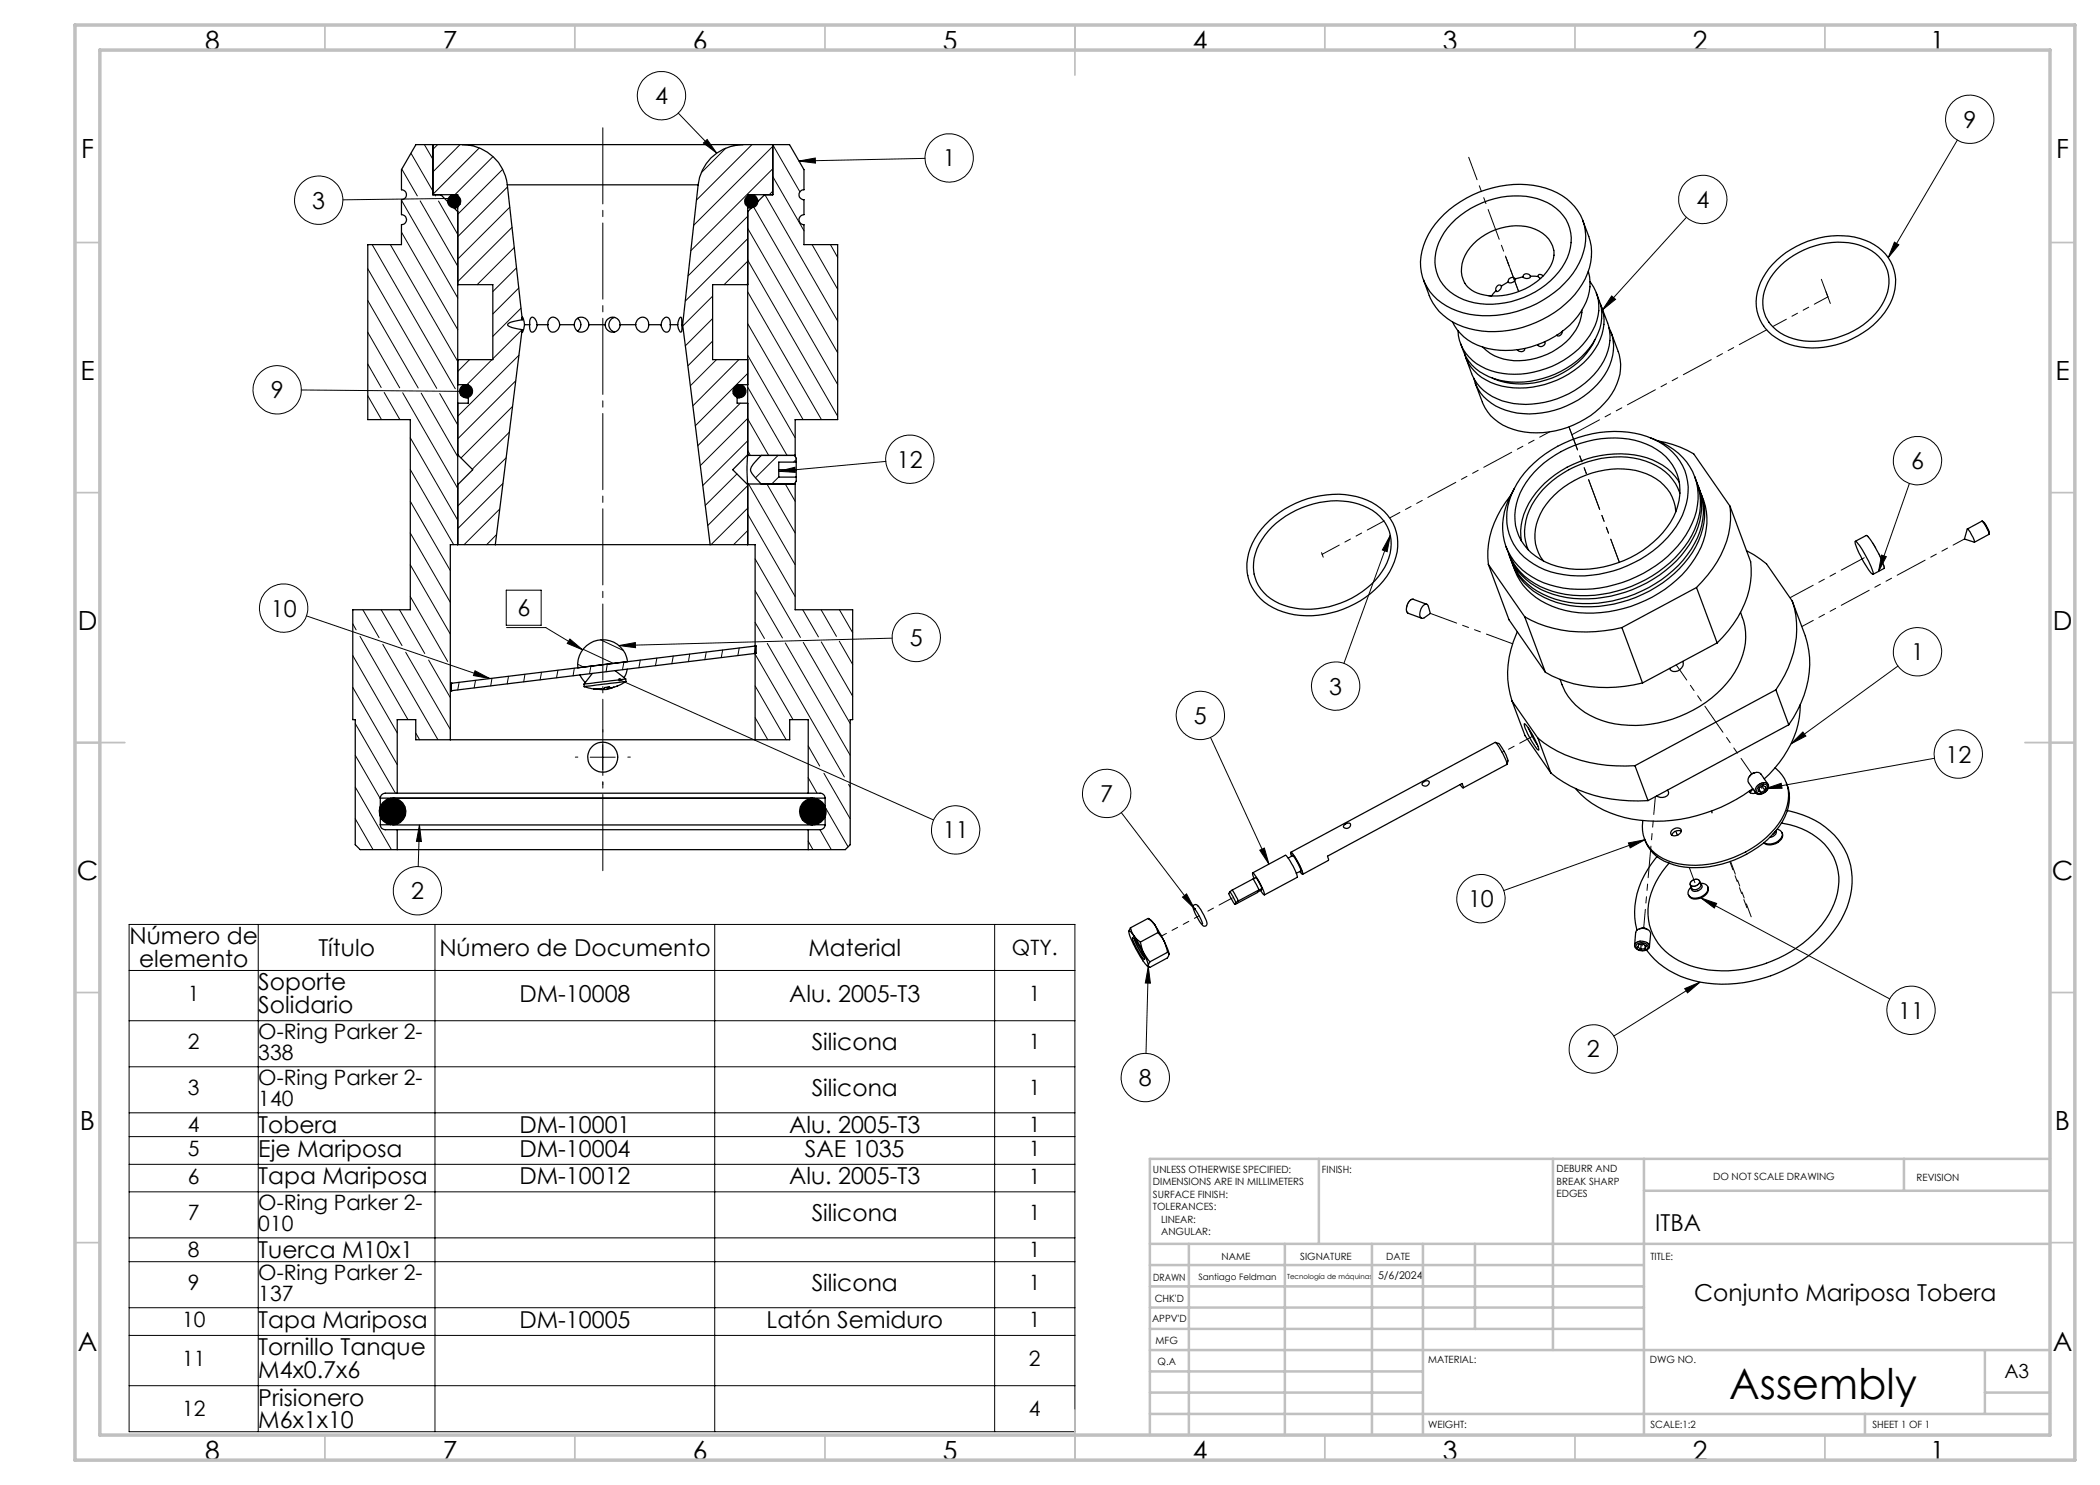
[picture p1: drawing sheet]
<svg xmlns="http://www.w3.org/2000/svg" width="420mm" height="297mm" viewBox="0 0 420 297" stroke-linecap="round" stroke-linejoin="round" font-family="sans-serif">
<g fill="none" stroke="#000" stroke-width=".2">
<path d="M80.4 33.8l3.1 5.4M82.2 30.7l4.4 7.5M84.9 28.9l1.7 3M87 38.9l.1 .3M87.5 28.9l-.9 1M90.6 39.7l-22 .3M92 28.9l-5.4 5.5M95.8 29.6l-9.2 9.3M98.6 31.3l-7.6 7.6M100.5 33.9l-9 9M101.5 37.4l-10 9.9M135.6 22.6l7.7 8"/>
<path d="M140.7 28.6l.7-.7 1.9 2.7zM145.2 29.6l-4.9 4.9M150.4 28.9l-11.1 11.1M153 38.9l14.5 25.3M154.6 35.3l6.2 10.8M154.6 29l5.4 9.4M154.6 29.3l-15.9 15.7M154.6 33.8l-16.4 16.3M154.6 38.2l-.8 .7M159.8 32.2l3.3-.6v1zM185 31.7l-25.2 .5M391.5 28l-13.9 23.5"/>
<path d="M73.6 53.8l13.7 23.9M74.4 48.9l16.7 28.8M78.1 48.9l13.4 23.4M80.3 46.4l11.2 19.5M80.4 40.2l11.1 19.4M84 40.2l7.5 13M87.7 40.2l3.8 6.7M102 41.4l-10.5 10.4M102.4 45.5l-10.9 10.8M102.8 49.5l-7.4 7.4M103.3 53.6l-4.7 4.7M103.8 57.6l-5.2 5.2"/>
<path d="M142.5 59.2l-5.9 6M149.5 58.4l14.8 25.5M149.5 52l18 31.3M149.5 45.7l18 31.2M149.5 43.2l-11.9 12M149.5 47.7l-12.4 12.5M149.5 52.2l-4.7 4.7M149.5 56.7l-.2 .2M150.6 41.2l16.9 29.4M162.4 48.9l5.1 9M166.1 48.9l1.4 2.6M322.3 59.2l.8 .7-2.6 2.1z"/>
<path d="M337.3 43.5l-16.8 18.5M378.9 48.4l.9 .6-2.2 2.5zM60.3 78l32.3 .3M73.6 79.2l2.7 4.7M73.6 66.5l6.3 11.1M73.6 60.1l10 17.5M73.6 72.8l2.6 4.7M76.8 78.5l3.2 5.4M80.5 78.6l11 19.1M84.2 78.6l7.3 12.7M87.9 78.7l3.6 6.3M93.9 71.9l-2.4 2.4"/>
<path d="M98.4 71.9l-5 5M103.2 76.2l-11.7 11.6M103.8 71l-12.3 12.3M104.2 61.7l-5.6 5.6M104.4 65.9l-5.8 5.9M142.5 63.7l-5.4 5.5M142.5 68.2l-4.9 5M143.3 71.9l-5.2 5.2M147.8 71.9l-9.2 9.3M149.5 77.4l7.9 13.7M149.5 71.1l9.5 16.5M149.5 64.7l11.1 19.2"/>
<path d="M149.5 74.7l-10.4 10.5M82.1 93.9l8.6 15M82.1 87.6l9.4 16.4M100.6 96.7l-9.1 9M101.2 91.5l-9.7 9.7M101.9 86.4l-7.4 7.4M102.5 81.3l-10.3 10.3M147.4 94.8l-6.4 6.3M148.1 80.6l-8.5 8.5M149.5 90.1l.6 1M149.5 83.8l4.2 7.3M149.5 83.7l-9.4 9.4"/>
<path d="M149.5 88.2l-9 8.9M149.5 97.1l-8 8M149.7 96.8l9.3 16.2M153.4 96.8l5.6 9.8M155.6 91.1l-4.5 4.5M155.8 95.4l-1.5 1.4M155.8 94.3l3.2-.9 .1 1.1zM157.1 96.8l1.9 3.5M159 96.6l-.2 .2M159.2 91.9l-.5 .5M177.2 92.3l-21.4 2M381.9 96.7l-6.2 17.6"/>
<path d="M82.1 119.3l7.4 13M82.1 113l8 13.8M82.1 106.6l8 13.9M82.1 100.3l8 13.8M99.3 106.9l-2 2M99.9 101.8l-7.1 7.1M101.2 118h7v7.1h-7zM149.5 102.8l9.5 16.5M149.5 101.6l-7.3 7.3M149.5 106.1l-2.8 2.8M151 111.8l9.1 15.7M151 118.1l5.5 9.5"/>
<path d="M278.1 107.1l-9.3 25.6M278.1 107.1l-.7 3.2-.9-.3zM376.3 111l1 .3-1.6 3zM61.3 123.2l36.7 12.5M70.6 137.5l8.8 15.4M70.6 131.1l8.8 15.5M70.6 124.8l.6 1.2M72 127.3l9.6 16.6M72.6 122l3.2 5.5M76.2 122l4.2 7.1M76.6 128.9l11 19.1M79.9 122l5 8.7"/>
<path d="M81.1 130.5l9 15.4M85.7 132l4.4 7.5M91.8 136.5l-.3 1.5M95 134.2l3 1.5-3.3-.6zM95.1 136.1l-.3 1.5M98.4 135.7l-.3 1.5M101.3 125.5h7.8l7.4 4.5M101.7 135.3l-.3 1.5M105 134.9l-.3 1.5M108.3 134.4l-.3 1.6M111.6 134.1l-.3 1.5M114 127.8l2.5 2.2-3-1.3z"/>
<path d="M114.9 133.6l-.3 1.6M115.5 132.9l1.2 .5M116.6 129.9l6.1 2.8M118.2 133.2l-.3 1.6M120.1 127.9l4.6 2.2M121.5 132.8l-.3 1.6M123.8 129.1l3.3-.6v1zM123.9 136l62.8 28M124.8 132.4l-.3 1.5M128.1 132l-.3 1.6M131.4 131.6l-.3 1.5M134.7 131.2l-.3 1.5"/>
<path d="M137.9 130.8l-.2 1.5M141.3 130.4l-.3 1.5M144.5 130l-.2 1.5M147.8 129.6l-.2 1.5M151 137.2l6.2 10.8M151 130.8l7.6 13.1M151 124.5l1.9 3.2M151.1 129.2l-.3 1.5M153.5 128.7l15.4 26.7M157.1 128.6l12.9 22.5M160.5 122l3.2 5.4M160.7 128.5l9.3 16.2"/>
<path d="M164.2 122l3.1 5.3M164.3 128.4l6.2 10.8M167.9 128.2l2.6 4.7M167.9 122l2.6 4.5M178.4 127.6l-54.6 1.5M379.6 133.2l-21.4 15.6M70.6 143.8v.1M71 151.1l5.1 8.6M71 157.4l7.3 12.5M71 144.7l8.1 13.9M83.1 146.6l.8 1.4M118 151.4h5"/>
<path d="M120.5 148.9v5M151 143.5l2.6 4.5M161.6 155.5l1.8 3.1M161.6 149.2l2.3 4M164.8 154.7l5.2 9.1M169.7 156.9l.3 .5M242.1 147.5l11.7 25.3M353.1 157.7l3.1-1 .2 1zM358.2 148.8l2.4-2.4 .6 .8zM386.9 151.7l-33.8 6M71 163.8l3.6 6.1M83.9 165l.4 3.3h-1z"/>
<path d="M83.9 165l-.3 8.3M161.6 168.2l1 1.7M164 165.9l2.3 4M165 161.4l4.6 8M224.3 162.5l14.6 19.2M236.5 179.4l.8-.6 1.6 2.9zM252 170l.9-.4 .9 3.2zM325.7 168.6l3.3-.6-3 1.6zM329 168l-28.3 10.1M340.2 179.6l37.7 20.2M340.2 179.6l3.1 1.1-.4 .9zM25.8 184.9h189.2v101.4h-189.2z"/>
<path d="M25.8 194.1h189.2M51.6 184.9v101.4M87 184.9v101.4M142.9 184.9v101.4M198.9 184.9v101.4M229.7 193.3l-.5 17.4M229.7 193.3l.4 3.3h-1zM336.9 197.7l3.1-1.3-2.5 2.2zM340 196.4l-17.2 10.8M25.8 204.1h189.2M25.8 213.4h189.2M25.8 222.6h189.2"/>
<path d="M25.8 227.3h189.2M25.8 232.9h189.2M25.8 238.4h189.2M25.8 247.6h189.2M25.8 252.3h189.2M25.8 261.5h189.2M25.8 267.1h189.2M25.8 277.1h189.2"/>
<circle cx="132.3" cy="19.1" r="4.8"/>
<circle cx="189.9" cy="31.6" r="4.8"/>
<circle cx="340.5" cy="39.9" r="4.8"/>
<circle cx="394" cy="23.9" r="4.8"/>
<circle cx="63.7" cy="40" r="4.8"/>
<circle cx="55.4" cy="78" r="4.8"/>
<circle cx="182" cy="91.9" r="4.8"/>
<circle cx="383.5" cy="92.1" r="4.8"/>
<circle cx="56.7" cy="121.6" r="4.8"/>
<circle cx="183.2" cy="127.5" r="4.8"/>
<circle cx="267.1" cy="137.2" r="4.8"/>
<circle cx="383.5" cy="130.4" r="4.8"/>
<circle cx="221.3" cy="158.7" r="4.8"/>
<circle cx="240.1" cy="143.1" r="4.8"/>
<circle cx="391.7" cy="150.8" r="4.8"/>
<circle cx="83.5" cy="178.2" r="4.8"/>
<circle cx="191.1" cy="166" r="4.8"/>
<circle cx="296.2" cy="179.7" r="4.8"/>
<circle cx="229.1" cy="215.5" r="4.8"/>
<circle cx="318.7" cy="209.8" r="4.8"/>
<circle cx="382.2" cy="202" r="4.8"/>
</g>
<path d="M120.6 174.4v-149.2" fill="none" stroke="#000" stroke-width=".2" stroke-dasharray="15.2 1.3 1.3 1.3" stroke-dashoffset="-.3"/>
<path d="M115.6 151.4h-.5M120.6 146.4v-.5M120.6 156.4v.5M125.6 151.4h.5" fill="none" stroke="#000" stroke-width=".2" stroke-dasharray="15.2 1.3 1.3 1.3"/>
<g fill="none" stroke="#c0c0c0" stroke-width=".35">
<path d="M65 5v5M115 5v5M165 5v5M215 5v10M265 5v5M315 5v5M365 5v5M15 48.5h5M410 48.5h5M15 98.5h5M410 98.5h5M15 148.5h10"/>
<path d="M405 148.5h10M15 198.5h5M410 198.5h5M15 248.5h5M410 248.5h5M65 287v5M115 287v5M165 287v5M215 282v10M265 287v5M315 287v5M365 287v5"/>
</g>
<g fill="none" stroke="#c0c0c0" stroke-width=".5">
<path d="M263.8 231.8v17M310.6 231.8v38.2M328.8 231.8v55.2M328.8 238.2h81.2M380.8 231.8v6.4M410 231.8h-180v55.2M230 248.8h180M230 257.3h98.8M230 253h98.8M237.8 248.8v38.2M257 248.8v38.2M274.4 248.8v38.2"/>
<path d="M284.6 248.8v38.2M295 248.8v17M230 265.8h98.8M230 261.5h98.8M230 278.5h54.6M230 274.3h54.6M230 270h180M397 278.5h13M397 270v12.8M230 282.8h180M373 282.8v4.2"/>
</g>
<path d="M15 5h400v287h-400zM20 10h390v277h-390z" fill="none" stroke="#c0c0c0" stroke-width=".7"/>
<path d="M322.3 59.2l.8 .7-2.6 2.1zM378.9 48.4l.9 .6-2.2 2.5zM376.3 111l1 .3-1.6 3zM358.2 148.8l2.4-2.4 .6 .8zM353.1 157.7l3.1-1 .2 1zM325.7 168.6l3.3-.6-3 1.6zM340.2 179.6l3.1 1.1-.4 .9zM336.9 197.7l3.1-1.3-2.5 2.2zM229.7 193.3l.4 3.3h-1zM236.5 179.4l.8-.6 1.6 2.9zM252 170l.9-.4 .9 3.2zM278.1 107.1l-.7 3.2-.9-.3zM159.8 32.2l3.3-.6v1zM83.9 165l.4 3.3h-1zM90.3 39.4a.34 .34 0 0 0 .1 .6 .34 .34 0 0 0 .5-.3h-.3h.3a.33 .33 0 0 0-.2-.3 .33 .33 0 0 0-.4 0zM140.7 28.6l.7-.7 1.9 2.7zM123.8 129.1l3.3-.6v1zM95 134.2l3 1.5-3.3-.6zM123.7 135.7l-.1 .1 .3 .2-.3-.2a.34 .34 0 0 0 .3 .5 .34 .34 0 0 0 .3-.5 .34 .34 0 0 0-.5-.1zM92.5 78a.34 .34 0 0 0-.1 .6 .34 .34 0 0 0 .6-.3h-.4h.4a.35 .35 0 0 0-.5-.3zM155.8 94.3l3.2-.9 .1 1.1zM114 127.8l2.5 2.2-3-1.3z" fill="#000"/>
<g fill="none" stroke="#000" stroke-width=".25">
<path d="M86.6 28.9v10h4.9v70M88.2 38.9l3.3 3.4M92.5 28.9a9.1 9.1 0 0 1 9 8.1M92.5 28.9h56.1M92.5 28.9h-9.3l-2.9 5v4.1a.99 .99 0 0 1 1 .9 .99 .99 0 0 1-1 1v3a1.01 1.01 0 0 1 1 1 1.01 1.01 0 0 1-1 1v4h-6.7v35h8.5v38.1h-11.5v21.9h.4v25l1 1h7.4M101.5 37h38.1M101.5 37l3 27M139.6 37l-3.1 27.9M148.6 28.9a9.1 9.1 0 0 0-9 8.1M148.6 28.9h9.3l2.9 5v4.1a.99 .99 0 0 0-1 .9 .99 .99 0 0 0 1 1v3a1.01 1.01 0 0 0-1 1 1.01 1.01 0 0 0 1 1v4h6.7v35h-8.5v7.3M152.9 38.9l-3.4 3.4M154.6 28.9v10h-5.1v52.2"/>
<path d="M90.8 41.6h.7M91.5 56.9h7.1v15h-7.1M149.5 41.6h.7M149.5 56.9h-7v15h7M288.8 42.9a21.7 21.7 0 0 1 20.4-5.3 10.3 10.3 0 0 1 7.9 10.6 16 16 0 0 1-8.5 11.8 21.1 21.1 0 0 1-17.1 2.2 10.1 10.1 0 0 1-6.8-13.1 15.2 15.2 0 0 1 4.1-6.2zM291.1 43.8a18 18 0 0 1 16.3-4.1 8.5 8.5 0 0 1 6.7 9.8 14.1 14.1 0 0 1-8.2 9.5 16.3 16.3 0 0 1-14.2 .5 8.3 8.3 0 0 1-3.4-12 13.1 13.1 0 0 1 2.8-3.7zM294.7 48.8a12.1 12.1 0 0 1 12.3-3 5.2 5.2 0 0 1 3.8 5.5 9.2 9.2 0 0 1-4.9 6 12.5 12.5 0 0 1-11 1 4.8 4.8 0 0 1-2.5-5.6 8.3 8.3 0 0 1 2.3-3.9zM297.8 59.2h.3M299.2 58.2l-.9 1M300.3 57.2a.74 .74 0 0 0-1 0 .74 .74 0 0 0-.1 1M300.3 57.2a1.17 1.17 0 0 1-1 1.1l-.1-.1M301.7 56.4l-1.4 .8"/>
<path d="M303 55.8a.77 .77 0 0 0-.9-.2 .77 .77 0 0 0-.4 .8M303 55.8a.9 .9 0 0 1-1.3 .6M304.6 55.4l-1.6 .4M306.1 55.2l1.5 .1M306.1 55.2a.75 .75 0 0 0-.8-.5 .75 .75 0 0 0-.7 .7M306.1 55.2a.81 .81 0 0 1-1.4 .2h-.1M307.6 55.3l.5 .4M308.6 55.2l-.4-.3a.38 .38 0 0 0-.4 0 .38 .38 0 0 0-.2 .4M316.5 44.1a14.2 14.2 0 0 1 1.8 7.3 15 15 0 0 1-6.2 10.3 21.3 21.3 0 0 1-19.4 3.7 11.1 11.1 0 0 1-6.8-6.3l-1.2-3.2M317.7 54.3a9.9 9.9 0 0 1-2.2 9 18.1 18.1 0 0 1-20.1 5.7 9.2 9.2 0 0 1-4.9-4.6M318 56.3a8.9 8.9 0 0 1 0 10.8 18.3 18.3 0 0 1-19.8 7.1 8.9 8.9 0 0 1-6.6-8M319.3 58.6a9.9 9.9 0 0 1-1.4 11 18.4 18.4 0 0 1-19.1 6.1 9.5 9.5 0 0 1-6.7-7"/>
<path d="M354.5 52.8a18.2 18.2 0 0 1 17.5-5.1 9 9 0 0 1 7.1 9.1 13 13 0 0 1-6.4 9.7 17.3 17.3 0 0 1-15.8 2 8.8 8.8 0 0 1-4.3-13l1.2-1.8zM356.1 53.1a16.4 16.4 0 0 1 16.5-3.8 7.5 7.5 0 0 1 4.2 10.9 16.5 16.5 0 0 1-16 8 9.3 9.3 0 0 1-7.7-4.9 8.8 8.8 0 0 1 2.3-9.4zM91.5 76.9h2.2v3.7h-2.2M93.2 79.5h.5M104.4 65.9l-5.3 43M104.5 64v-.6l.4 1.5M104.5 64l-1.6 .2a1.46 1.46 0 0 0-1.4 .8l.9 .5 2 .4M104.9 64.9h1M104.9 64.9l-.4 1.5-.1-.5M105.9 64.9a1.11 1.11 0 0 0 .6 1.5 1.57 1.57 0 0 0 .9-1.5M105.9 64.9a1.23 1.23 0 0 1 .6-1.5l.5 .3 .2 .5 .2 .7M107.4 64.9h2.2"/>
<path d="M109.6 64.9a1.11 1.11 0 0 0 .5 1.4 1.11 1.11 0 0 0 1.4-.3l.4-1.1M109.6 64.9a1.16 1.16 0 0 1 .8-1.4 1.16 1.16 0 0 1 1.4 .9l.1 .5M111.9 64.9h3M114.9 64.9a1.45 1.45 0 0 0 1.4 1.5 1.45 1.45 0 0 0 1.5-1.5M114.9 64.9a1.45 1.45 0 0 1 1.4-1.4 1.45 1.45 0 0 1 1.5 1.4M115.5 63.7a1.54 1.54 0 0 1 0 2.5M117.8 64.9h3.2M121 64.9a1.48 1.48 0 0 0 1.5 1.5 1.48 1.48 0 0 0 1.5-1.5M121 64.9a1.48 1.48 0 0 1 1.5-1.4 1.48 1.48 0 0 1 1.5 1.4M122.9 63.5a1.49 1.49 0 0 0-1.1 1.4 1.49 1.49 0 0 0 1.1 1.5M124 64.9h3.1M127.1 64.9a1.31 1.31 0 0 0 .9 1.5 1.31 1.31 0 0 0 1.6-.6l.1-.9"/>
<path d="M127.1 64.9a1.29 1.29 0 0 1 1.2-1.4 1.29 1.29 0 0 1 1.4 1.3v.1M129.7 64.9h2.5M132.2 64.9a1.33 1.33 0 0 0 1.3 1.5 1.37 1.37 0 0 0 .6-1.5M132.2 64.9a1.28 1.28 0 0 1 1.4-1.4 1.43 1.43 0 0 1 .5 1.4M134.1 64.9h1.4M135.5 64.9l.1 .5a.94 .94 0 0 0 .6 1l.2-.5-.1-1M135.5 64.9l.1-.5a.83 .83 0 0 1 .6-.9l.1 1.4M136.3 64.9h.2M136.5 64.9l5.5 44M147.4 79.5h.5M149.5 76.9h-2.1v3.7h2.1M304.9 69.7a.62 .62 0 0 1-.3 .6 .62 .62 0 0 1-.8 0l-.3-.4"/>
<path d="M308.9 68.3a.72 .72 0 0 1-.2 .9 .72 .72 0 0 1-.9 0l-.2-.3M312.5 66.2a.82 .82 0 0 1-1.1 .9v-.1M316.4 62.1a9.7 9.7 0 0 1-5 7.7 13.3 13.3 0 0 1-12.5 1.4l-.8-.5-1.6-1.3M319 67.9a16.4 16.4 0 0 1-14.6 8.9 13 13 0 0 1-6-1.2M320.1 60.8a9.5 9.5 0 0 1-1.8 10 18.1 18.1 0 0 1-20.1 5.7 9.2 9.2 0 0 1-5.3-5.6M320.3 61.3a13 13 0 0 1 1.7 6.8 13.1 13.1 0 0 1-6 9.3 18.4 18.4 0 0 1-15.5 2.8 9.5 9.5 0 0 1-6.2-5.5l-1.2-3.3M321.8 65.6a9.5 9.5 0 0 1-1.5 10.3 18.3 18.3 0 0 1-19.1 6.2 8.9 8.9 0 0 1-6.5-6.5M322.2 66.5a16.4 16.4 0 0 1 1.9 6.3 12.1 12.1 0 0 1-5 9.5 18 18 0 0 1-17.5 3.2 8.7 8.7 0 0 1-5.1-5.1l-1.5-3.8M91.5 90.9l3 3-3 3M149.5 91.1l-.1 2.2 .1 3.5M149.5 96.8h9.5M149.5 91.1h9.5"/>
<path d="M149.5 90.9l-3 3 3 3M149.5 96.8v12.1M152.3 91.1l-1.7 1.8-.5 .8v.4a4.9 4.9 0 0 0 1.8 2.3l.4 .4M155.8 93.9h3.4M158.9 91.1l.3 .5v4.6l-.3 .6M159 96.6v25.4h11.5v21.9h-.5v25l-.9 1h-7.5M159.2 92.4h-3.4v3h3.4M302.1 99.2a18.2 18.2 0 0 0-4.4 13.7M305.8 93.6a24.1 24.1 0 0 1 22.4-6.7 12.2 12.2 0 0 1 9.1 8.3 13.4 13.4 0 0 1-3.7 12.2 23.8 23.8 0 0 1-23.5 7 11.8 11.8 0 0 1-8.5-8.6 13.8 13.8 0 0 1 4.2-12.2zM306.8 94.4a21.7 21.7 0 0 1 21.4-6 10.3 10.3 0 0 1 7.8 10.6 14.9 14.9 0 0 1-6.4 10.3 21.7 21.7 0 0 1-18.2 4 10.9 10.9 0 0 1-8.3-8.2 12.7 12.7 0 0 1 3.7-10.7zM330.1 87.6a14.1 14.1 0 0 1 8.4 6.7 12.4 12.4 0 0 1-.6 11.5 24.6 24.6 0 0 1-18 11.8 19.4 19.4 0 0 1-15.5-3.6 11.9 11.9 0 0 1-2.2-15l.7-1.3M331.6 88.2a20.9 20.9 0 0 1 7.1 2.6l7.3 10.4"/>
<path d="M335.8 96.4a13.2 13.2 0 0 0-11.6-5.6 21.3 21.3 0 0 0-18.4 9.9 11.6 11.6 0 0 0-1.5 7.5M336 98.7a10.1 10.1 0 0 0-6.9-6.5 20.3 20.3 0 0 0-18.7 4 13.5 13.5 0 0 0-5.5 11.1l.7 2.7M338.9 95.3a13.3 13.3 0 0 1-2 14.1 25.5 25.5 0 0 1-26.5 8.8 13 13 0 0 1-9.2-8.9M339.5 96.9a13.3 13.3 0 0 1-2.4 13.1 25.4 25.4 0 0 1-26.4 8.9 13.1 13.1 0 0 1-8.9-8M339.7 97.2a12.9 12.9 0 0 1-1.5 12.7 25.3 25.3 0 0 1-27.2 9.9 13.2 13.2 0 0 1-9.1-8.6M340.1 98.5a13.3 13.3 0 0 1-2.4 13.1 25.4 25.4 0 0 1-26.4 8.9 13.1 13.1 0 0 1-8.9-8M340.2 98.8a12.9 12.9 0 0 1-1.3 12.9 25.4 25.4 0 0 1-21.6 10.9 15.8 15.8 0 0 1-13.3-6.5l-.6-1-.9-2.3M99.1 108.9h42.9M99.1 108.9h-9v39.1M142 108.9h9v39.1M253.1 104.9a19.4 19.4 0 0 1 19.2-5.3 9.5 9.5 0 0 1 6.9 11.7 16.5 16.5 0 0 1-10.6 10.5 17.1 17.1 0 0 1-14.9-.8 9.5 9.5 0 0 1-2.7-13.3zM254.4 105.4a18.3 18.3 0 0 1 17.3-4.6 8.3 8.3 0 0 1 6.5 9 13.9 13.9 0 0 1-7.8 9.8 16.6 16.6 0 0 1-15.4 .7 8.1 8.1 0 0 1-3.2-11.4l1.1-1.8z"/>
<path d="M297.7 112.9l7.2 10.5M297.7 112.9l4.1 11.1 7.3 10.4M335.1 102.4a8.8 8.8 0 0 0-6.9-8 18.1 18.1 0 0 0-20.1 8.4 8.7 8.7 0 0 0 .6 9.4M339.3 117.5l-14.9 8M339.3 117.5l4.1 11.1M346 101.2a18 18 0 0 1-4.4 13.8l-2.3 2.5M346 101.2l4.1 11.2a18.6 18.6 0 0 1-5.5 15l-1.2 1.2M349.3 110.1l1.5 .8 2.5 1.9 5.2 7.4M371.1 108.3l2.1-1.2a7.7 7.7 0 0 1 2.4 3.4 7.4 7.4 0 0 1 1.2 3.2l-2.2 1.2M371.1 108.3a14.9 14.9 0 0 1 3.3 5.5l.2 1.1a9.1 9.1 0 0 1-2.5-3.7 5.2 5.2 0 0 1-1-2.9zM393.5 105.8a5.3 5.3 0 0 1 1.4 2.6l-2-.6zM393.5 105.8l2.9-1.6 .9 1.3 .5 1.4-2.9 1.5"/>
<path d="M396.5 104.2a3.8 3.8 0 0 1 1.3 2.6M90.2 136.7h.1M90.2 138.1h.1M90.2 136.7v1.4M90.2 136.7l61-7.5v1.5l-61 7.4M116 135l1.1 1.5M116.8 136.8v.5M116.8 137.3l1.9 .5M118.5 134.7l-1.7 2.1M118.7 137.8h1.6M120.9 137.5h.2M120.9 137.5l1-.1-.1 .3"/>
<path d="M120.9 137.5l-.1 .3h-.5M121.3 137.5l.2 .2M121.5 137.4v.3M121.7 137.4l.1 .3M121.8 137.7h-.3M122.8 137.4a4.8 4.8 0 0 1-3.3 .4M123 134.1l2.1 1.7M123.5 137.2h-.1M123.5 137.2l-1.7 .5M125.1 135.8l-8.3 1M125.1 135.8l.1 .5M125.2 136.3l-1.7 .9"/>
<path d="M125.2 136.3l-8.4 1M125.4 133.8l-.6 1.7M125.5 132.3a5 5 0 0 0-5.6-4.3 5 5 0 0 0-4.3 5.6M284.7 121.1a.54 .54 0 0 1 .6-.3 .54 .54 0 0 1 .4 .5l.4 1.4-1.2 .8a.57 .57 0 0 1-.7 .1 .57 .57 0 0 1-.2-.7l.2-1.2zM285.4 120.9l-2.7-1a1.84 1.84 0 0 0-1.4 2.3l.3 .5 2.7 .9M303.5 126.4a18.7 18.7 0 0 0-1.1 13.8M304.9 123.4a26.2 26.2 0 0 0 19.5 2.1M304.9 123.4l4.2 11M309.1 134.4a26.2 26.2 0 0 0 19.4 2.2M324.4 125.5l4.1 11.1M336.5 132.3a1.57 1.57 0 0 1-.6 1.7 1.57 1.57 0 0 1-1.9-.1v-.2M343.4 128.6l-14.9 8"/>
<path d="M348.1 122.5a12.4 12.4 0 0 1-1.1 11.9 24.2 24.2 0 0 1-26.6 9.7 12.2 12.2 0 0 1-8.4-8.2M355.2 138l-28.2 15.1M355.2 138l2.6 7M358.5 120.2a18.7 18.7 0 0 1-1.6 14.8l-1.7 3M358.5 120.2l2.6 7a19.8 19.8 0 0 1-3.3 17.8M76.1 159.6h88.9M76.1 159.6v5.4M78.5 159.7h84.1M79.4 158.6h-2.4a1.02 1.02 0 0 0-.9 1M79.4 158.6h82.2M90.1 148h60.9M90.1 148h-7v-4.1h-3.7v14.7"/>
<path d="M151 148h6.9v-4.1h3.7v14.7M161.6 158.6h2.4a1.01 1.01 0 0 1 1 1M165 159.6v5.4M284.5 156.6a.79 .79 0 0 1 1.4-.1 .74 .74 0 0 1-.7 .7 .74 .74 0 0 1-.8-.5zM292 156.9l.6 .7-.2-.9-26.9 14.5 .2 .9-5.2 2.8M292.6 157.6l8.8-4.7a9.9 9.9 0 0 0-2.4-4.4l-40.8 22M299 148.5l.8 .2 .5 .7a7.1 7.1 0 0 1 1.3 2.8l-.2 .7M302.4 140.2l5.2 7.4M302.4 140.2l2.6 6.9 5.2 7.5M304.9 144.7a12.4 12.4 0 0 1 2.9 5.3 4.5 4.5 0 0 1-1.7-2.2 6.5 6.5 0 0 1-1.2-3.1zM305.6 145.6l.8 1.5 1 1.8M307.6 147.6a27.3 27.3 0 0 0 19.4 5.5"/>
<path d="M307.6 147.6l2.6 7M310.2 154.6a26.2 26.2 0 0 0 17.5 5.6l1.9-.1M315.1 157.7a19.6 19.6 0 0 0 14.4 6.5 32.9 32.9 0 0 0 21.1-6.5M327 153.1l2.6 7M333.4 158a.68 .68 0 0 1 0 1.2 1.94 1.94 0 0 1-2.1 0M349.8 158.3a.95 .95 0 0 0 1.4 .3M350.6 157.9l-.5 .7M351 154.5l-.7 .2-.5 .6M351.6 157.1a1.43 1.43 0 0 1 2-.3 1.71 1.71 0 0 1-2.2 2 1.06 1.06 0 0 1 .2-1.7zM351.7 157.3a1.14 1.14 0 0 1 1.7-.1 1.33 1.33 0 0 1-.6 1.3 1.33 1.33 0 0 1-1.4 0 1.01 1.01 0 0 1 .3-1.2zM351.8 157.8l.4 .7M352.4 157.2l.6 .9"/>
<path d="M353 158.1l.2-.7-.6-.3-.7 .4-.2 .7 .5 .3M353 158.1l-.8 .4M353.6 156.8l-1.4-2a1.62 1.62 0 0 0-1.8 0 1.62 1.62 0 0 0-.7 1.7l1.4 2.1M355 153.6a7 7 0 0 1 2.2 8.4 17.2 17.2 0 0 1-9.3 9 19 19 0 0 1-14.3 1.2 7.2 7.2 0 0 1-5.1-8.1M357.3 156.7a8.6 8.6 0 0 1-1.4 8.5 21.3 21.3 0 0 1-20.1 8 8.7 8.7 0 0 1-6.7-4.9l-.2-.6M357.8 145l-28.2 15.1M360 141a20.1 20.1 0 0 1-7.2 14.8M76.1 165a.96 .96 0 0 0 .9 .9h2.4M76.1 165h2M78.5 165h84.1M79.4 165.9h82.2M79.4 169.9h82.2"/>
<path d="M79.4 165.9v4M161.6 165.9v4M162.8 165h2.2M165 165a1.01 1.01 0 0 1-1 .9h-2.4M246 178.3l1.2 2.2M246 178.3l-.3 .4 1.2 2.2M246.5 178l1.1 2.2M246.5 178l-.5 .3M250.5 174.6l6.6-3.5a9.4 9.4 0 0 1 2.3 4.4l-6.5 3.5M250.6 175.8l.6-.3 1.2 2.2M250.8 175.7l-.3-1.1a7.5 7.5 0 0 1 2.2 3.4l.2 1-.2-.1-.6-.8M251.8 178l-1.2-2.2-4.1 2.2"/>
<path d="M251.8 178l-4.2 2.2M252.4 177.7l-.2 .3-.7 .5-4.6 2.4M252.4 177.7l-.6 .3M257.6 171.6l1-.4 1.1 1.7 .5 1.3-.9 .5M258.3 171.2l-.2-.7a6.5 6.5 0 0 1 2 3l.4 1.4-.5-.6M268.8 165.1l.5-.4a.49 .49 0 0 1 .8 .1 .49 .49 0 0 1-.3 .7l-.4 .2-.5-.1-.2-.3zM331.4 171.3a16.4 16.4 0 0 0-4.1 14.5l.1 .2M334.3 166.1a1.23 1.23 0 0 1 2-.1 1.29 1.29 0 0 1-2.1 .9l-.1-.3zM336.3 166.3a1.4 1.4 0 0 0-2 .7M338.2 176.4l.2-.3a.82 .82 0 0 1 .9-.3 .82 .82 0 0 1 .6 .7 1.08 1.08 0 0 1-.9 .8 1.08 1.08 0 0 1-1-.5zM339.9 176.2l.2 .6a1.07 1.07 0 0 1-.6 1 1.07 1.07 0 0 1-1.2-.2l-.3-.7M340.1 176.7a1.2 1.2 0 0 1 1.5 .7 1.2 1.2 0 0 1-.6 1.5 2.64 2.64 0 0 1-3 .4 1.2 1.2 0 0 1 .2-1.9"/>
<path d="M340.1 176.8a.65 .65 0 0 1 .3 .6 .65 .65 0 0 1-.5 .6 .97 .97 0 0 1-.9 .3 .97 .97 0 0 1-.8-.7l.1-.1M341.6 177.3a1.75 1.75 0 0 1-1.4 2.3 1.82 1.82 0 0 1-2.5-.5v-.2M355 166.3l-.5 .6M355.2 166.1a1.1 1.1 0 0 1-1.2 1.4M355.4 165.9a1.11 1.11 0 0 1 1.1 .9 1.11 1.11 0 0 1-.6 1.2 2.59 2.59 0 0 1-3.1 .5M356.3 164.6a13.8 13.8 0 0 1 10.4 6.8 12.4 12.4 0 0 1-1.6 12.5 25.3 25.3 0 0 1-26 9.6 12.2 12.2 0 0 1-9.2-8.5 13.9 13.9 0 0 1 3.9-12.4M356.4 166.5l.1 .2a1.93 1.93 0 0 1-1.8 2.2 1.99 1.99 0 0 1-2-.3M357.4 162.1a15.3 15.3 0 0 1 12.7 11 16.6 16.6 0 0 1-4.2 14.2 28.3 28.3 0 0 1-27.2 8.8 16.5 16.5 0 0 1-9.4-6.1M225.8 186.3v-.1l.4 .2 .6 .7M225.8 186.3a18.5 18.5 0 0 0 3.7 6.9l.2-.1M226.1 185.6l.2 .8 .5 .7M226.1 185.6l-.3 .7"/>
<path d="M226.5 187.5a10.4 10.4 0 0 1 2.4 4.4 10.3 10.3 0 0 1-2.4-4.4zM226.8 187.1l1.3 1.3M226.8 187.1l1.9 3.5M226.9 187.8l.7 1.8 1.2 1.8M228.1 188.4l.6 2.2M228.7 190.6l1 2.5M228.7 190.6l1.3 1.8M229.4 193.2l.4 .2M229.6 183.7l1.3 1.2M229.6 183.7l.5 .3 .8 .9M229.6 183.7l-3.5 1.9M230 192.4l-.3 .7"/>
<path d="M230.9 184.9l.7 1.6M230.9 184.9l2 3.4M231.6 186.5l1.3 1.8M231.6 186.5l-3.5 1.9M232.9 188.3l.6 2.2M232.9 188.3l.9 2.5M233.5 190.5l.3 .3M233.5 190.5l-3.5 1.9M233.8 190.8l-.3 .8-3.6 1.9-.2-.4M238.8 181l.3-.1a6.3 6.3 0 0 1 2.3 3.6 .53 .53 0 0 1-.3 .7 .53 .53 0 0 1-.7-.2l-.8-1.3a4.5 4.5 0 0 1-.9-2.6zM238.9 181.7l1.2 1.9 .4 1.1M238.9 181.7h.1"/>
<path d="M247.2 180.5l-.3 .4M247.6 180.2l-.4 .3M326.9 189.1l.2-2.6a1.55 1.55 0 0 1 2.3-.6 .96 .96 0 0 1 .7 .9l-.2 2.5M327 188.7a1.87 1.87 0 0 1 2.9 .4 1.12 1.12 0 0 1-1.5 1 1.3 1.3 0 0 1-1.5-1.1zM327.4 188.8a1.45 1.45 0 0 1 2.2 .6 1.35 1.35 0 0 1-2.4 .1v-.2zM327.9 185.8l.8-.3 .8 .4M328.2 188.8v1M329 189.8l.2-.6-.6-.4-.8 .1-.2 .5 .6 .4M329 189.8h-.8M329 189.1v.7"/>
<circle cx="90.8" cy="40.2" r="1.31"/>
<circle cx="150.3" cy="40.3" r="1.32"/>
<circle cx="93.2" cy="78.2" r="1.3"/>
<circle cx="147.9" cy="78.2" r="1.31"/>
<circle cx="120.5" cy="151.4" r="3"/>
<circle cx="78.5" cy="162.3" r="2.68"/>
<circle cx="162.6" cy="162.3" r="2.67"/>
</g>
<g fill="none" stroke="#000" stroke-width=".2" stroke-dasharray="6.3 1.3 1.3 1.3 1.3 1.3">
<path d="M301.8 53.2l-.7-2M301.8 53.2l-.2-.7M303.7 58.3l-1.9-5.1M364.3 55.9l1.8 4.8M365.6 59.4l-.4-1.1M264.4 110.9l.1 .1M264.6 111.4l-.3-.9M396.4 104.2l.9 1.2 .5 1.4M281.4 122.3a1.92 1.92 0 0 1 1.3-2.5M281.7 122.7l-.3-.4M352.2 157.4l.2 .3M260 174.3l.5 .5-.1-.6"/>
<path d="M260.4 174.2l-.5-1.3a6.9 6.9 0 0 0-1.7-2.5l.1 .8M335.2 166.4l.3 .6M335.4 166.9l-.2-.5M337.9 173.5l1.1 3M339.4 177.1a.79 .79 0 0 1-1.4-.4 1.14 1.14 0 0 1 1.9-.5 .82 .82 0 0 1-.5 .9M342.3 162.2l.1 .4M342.5 162.5l-.1-.3M227.1 188.2l-.2-.4M228 189.5v.1M228.8 191.4l-.9-1.5-.8-1.7M328.5 188.8l-.1 .4"/>
</g>
<path d="M352 156.7a1.3 1.3 0 0 0-.7 2 1.7 1.7 0 0 0 2.3-1.8 1.16 1.16 0 0 0-1.6-.2M329.9 189a1.85 1.85 0 0 0-2.9-.2 1.06 1.06 0 0 0 1.1 1.3 1.4 1.4 0 0 0 1.8-.8v-.3" fill="none" stroke="#000" stroke-width=".2" stroke-dasharray="6.3 1.3 1.3 1.3 1.3 1.3" stroke-dashoffset="5.6"/>
<path d="M373.3 107.1a14.1 14.1 0 0 1 3.2 5.4l.3 1.2" fill="none" stroke="#000" stroke-width=".2" stroke-dasharray="6.3 1.3 1.3 1.3 1.3 1.3" stroke-dashoffset="5.7"/>
<path d="M310 86.4l-32 17.2" fill="none" stroke="#000" stroke-width=".2" stroke-dasharray="6.3 1.3 1.3 1.3 1.3 1.3" stroke-dashoffset="4.1"/>
<path d="M276.9 104.2l-12.5 6.7" fill="none" stroke="#000" stroke-width=".2" stroke-dasharray="6.3 1.3 1.3 1.3 1.3 1.3" stroke-dashoffset="2.5"/>
<path d="M314.4 86.9l39-20.9" fill="none" stroke="#000" stroke-width=".2" stroke-dasharray="6.3 1.3 1.3 1.3 1.3 1.3" stroke-dashoffset=".1"/>
<path d="M354.6 65.3l11-5.9M306.6 147.2l-5.7 3.1M246.5 179.6l-5.9 3.1" fill="none" stroke="#000" stroke-width=".2" stroke-dasharray="6.3 1.3 1.3 1.3 1.3 1.3" stroke-dashoffset="3.3"/>
<path d="M350.2 183.4l-4.1-11.1" fill="none" stroke="#000" stroke-width=".2" stroke-dasharray="6.3 1.3 1.3 1.3 1.3 1.3" stroke-dashoffset="3.6"/>
<path d="M323.9 112.5l-10.1-27.1" fill="none" stroke="#000" stroke-width=".2" stroke-dasharray="6.3 1.3 1.3 1.3 1.3 1.3" stroke-dashoffset="1.4"/>
<path d="M303.7 58.3l-10-26.8" fill="none" stroke="#000" stroke-width=".2" stroke-dasharray="6.3 1.3 1.3 1.3 1.3 1.3" stroke-dashoffset="1.6"/>
<path d="M346 172.3l3.4 9.3" fill="none" stroke="#000" stroke-width=".2" stroke-dasharray="6.3 1.3 1.3 1.3 1.3 1.3" stroke-dashoffset="4.6"/>
<path d="M302.5 128.8l-16.4-6.1" fill="none" stroke="#000" stroke-width=".2" stroke-dasharray="6.3 1.3 1.3 1.3 1.3 1.3" stroke-dashoffset=".7"/>
<path d="M335.2 133l15.1 21.7M331.1 159.3l-2.4 26.2" fill="none" stroke="#000" stroke-width=".2" stroke-dasharray="6.3 1.3 1.3 1.3 1.3 1.3" stroke-dashoffset="2.7"/>
<path d="M360.4 125.3l32.5-17.5" fill="none" stroke="#000" stroke-width=".2" stroke-dasharray="6.3 1.3 1.3 1.3 1.3 1.3" stroke-dashoffset="3.8"/>
<path d="M358 119.5l14.9-7.9" fill="none" stroke="#000" stroke-width=".2" stroke-dasharray="6.3 1.3 1.3 1.3 1.3 1.3" stroke-dashoffset="1.1"/>
<path d="M239.8 183.2l-7.5 4" fill="none" stroke="#000" stroke-width=".2" stroke-dasharray="6.3 1.3 1.3 1.3 1.3 1.3" stroke-dashoffset="5.2"/>
<path d="M75.8 162.3a2.7 2.7 0 0 0 5.4 0 2.7 2.7 0 0 0-5.4 0zM159.9 162.3a2.66 2.66 0 0 0 5.3 0 2.66 2.66 0 0 0-5.3 0zM89.5 40.2a1.3 1.3 0 0 0 2.6 0 1.3 1.3 0 0 0-2.6 0zM148.9 40.2a1.35 1.35 0 0 0 2.7 0 1.35 1.35 0 0 0-2.7 0zM91.9 78.2a1.31 1.31 0 0 0 2.6 0 1.31 1.31 0 0 0-2.6 0zM146.6 78.3a1.31 1.31 0 0 0 2.6 0 1.31 1.31 0 0 0-2.6 0z" fill-rule="evenodd" fill="#000"/>
<text font-size="8.5" x="345.9" y="279.7">Assembly</text>
<g font-size="5.3">
<text x="41" y="9.9">8</text>
<text x="88.5" y="9.9">7</text>
<text x="138.5" y="9.9">6</text>
<text x="188.5" y="9.9">5</text>
<text x="238.5" y="9.9">4</text>
<text x="288.5" y="9.9">3</text>
<text x="338.5" y="9.9">2</text>
<text x="386" y="9.9">1</text>
<text x="16.2" y="31.7">F</text>
<text x="411.2" y="31.7">F</text>
<text x="16.1" y="75.9">E</text>
<text x="411.1" y="75.9">E</text>
<text x="15.5" y="125.9">D</text>
<text x="410.5" y="125.9">D</text>
<text x="15.4" y="175.9">C</text>
<text x="410.4" y="175.9">C</text>
<text x="16" y="225.9">B</text>
<text x="411" y="225.9">B</text>
<text x="15.5" y="270.2">A</text>
<text x="410.5" y="270.2">A</text>
<text x="41" y="291.9">8</text>
<text x="88.5" y="291.9">7</text>
<text x="138.5" y="291.9">6</text>
<text x="188.5" y="291.9">5</text>
<text x="238.5" y="291.9">4</text>
<text x="288.5" y="291.9">3</text>
<text x="338.5" y="291.9">2</text>
<text x="386" y="291.9">1</text>
</g>
<g font-size="4.7">
<text x="131" y="20.8">4</text>
<text x="392.7" y="25.6">9</text>
<text x="188.6" y="33.3">1</text>
<text x="62.5" y="41.7">3</text>
<text x="339.3" y="41.6">4</text>
<text x="54.2" y="79.7">9</text>
<text x="179.4" y="93.5">12</text>
<text x="382.2" y="93.8">6</text>
<text x="54.2" y="123.3">10</text>
<text x="103.5" y="123.3">6</text>
<text x="182" y="129.2">5</text>
<text x="382.2" y="132">1</text>
<text x="265.9" y="138.9">3</text>
<text x="238.8" y="144.8">5</text>
<text x="389.1" y="152.5">12</text>
<text x="220" y="160.4">7</text>
<text x="188.6" y="167.7">11</text>
<text x="82.2" y="179.9">2</text>
<text x="293.6" y="181.4">10</text>
<text x="25.9" y="188.9">Número de</text>
<text x="63.7" y="191.1">Título</text>
<text x="87.9" y="191.1">Número de Documento</text>
<text x="161.7" y="191.1">Material</text>
<text x="27.8" y="193.4">elemento</text>
<text x="51.7" y="198.1">Soporte</text>
<text x="51.7" y="202.6">Solidario</text>
<text x="103.9" y="200.3">DM-10008</text>
<text x="157.8" y="200.3">Alu. 2005-T3</text>
<text x="379.6" y="203.8">11</text>
<text x="162.3" y="210">Silicona</text>
<text x="317.4" y="211.5">2</text>
<text x="162.3" y="219.2">Silicona</text>
<text x="227.8" y="217.2">8</text>
<text x="51.7" y="226.6">Tobera</text>
<text x="103.9" y="226.6">DM-10001</text>
<text x="157.8" y="226.6">Alu. 2005-T3</text>
<text x="51.7" y="231.3">Eje Mariposa</text>
<text x="103.9" y="231.3">DM-10004</text>
<text x="161" y="231.3">SAE 1035</text>
<text x="51.7" y="236.8">Tapa Mariposa</text>
<text x="103.9" y="236.8">DM-10012</text>
<text x="157.8" y="236.8">Alu. 2005-T3</text>
<text x="162.3" y="244.2">Silicona</text>
<text x="51.7" y="251.6">Tuerca M10x1</text>
<text x="331.1" y="246.2">ITBA</text>
<text x="162.3" y="258.2">Silicona</text>
<text x="338.8" y="260.3">Conjunto Mariposa Tobera</text>
<text x="51.7" y="265.6">Tapa Mariposa</text>
<text x="103.9" y="265.6">DM-10005</text>
<text x="153.3" y="265.6">Latón Semiduro</text>
<text x="51.7" y="271.1">Tornillo Tanque</text>
<text x="51.7" y="275.6">M4x0.7x6</text>
<text x="51.7" y="281.1">Prisionero</text>
<text x="51.7" y="285.7">M6x1x10</text>
</g>
<g font-size="4.2">
<text x="202.4" y="191">QTY.</text>
<text x="37.6" y="200.2">1</text>
<text x="205.8" y="200.2">1</text>
<text x="37.6" y="209.9">2</text>
<text x="51.7" y="207.8">O-Ring Parker 2-</text>
<text x="205.8" y="209.9">1</text>
<text x="51.7" y="211.9">338</text>
<text x="37.6" y="219.1">3</text>
<text x="51.7" y="217">O-Ring Parker 2-</text>
<text x="51.7" y="221.1">140</text>
<text x="205.8" y="219.1">1</text>
<text x="37.6" y="226.4">4</text>
<text x="205.8" y="226.4">1</text>
<text x="37.6" y="231.2">5</text>
<text x="205.8" y="231.2">1</text>
<text x="37.6" y="236.7">6</text>
<text x="205.8" y="236.7">1</text>
<text x="37.6" y="244.1">7</text>
<text x="51.7" y="242">O-Ring Parker 2-</text>
<text x="205.8" y="244.1">1</text>
<text x="37.6" y="251.5">8</text>
<text x="51.7" y="246.2">010</text>
<text x="205.8" y="251.5">1</text>
<text x="51.7" y="256">O-Ring Parker 2-</text>
<text x="37.6" y="258.1">9</text>
<text x="51.7" y="260.1">137</text>
<text x="205.8" y="258.1">1</text>
<text x="36.4" y="265.4">10</text>
<text x="205.8" y="265.4">1</text>
<text x="36.4" y="273.2">11</text>
<text x="205.8" y="273.2">2</text>
<text x="36.4" y="283.2">12</text>
<text x="205.8" y="283.2">4</text>
</g>
<text font-size="3.9" x="400.9" y="275.5">A3</text>
<text font-size="2.1" x="275.6" y="255.7">5/6/2024</text>
<g font-size="2">
<text x="230.6" y="234.6">UNLESS OTHERWISE SPECIFIED:</text>
<text x="230.6" y="237.1">DIMENSIONS ARE IN MILLIMETERS</text>
<text x="230.6" y="239.6">SURFACE FINISH:</text>
<text x="264.4" y="234.6">FINISH:</text>
<text x="311.3" y="234.5">DEBURR AND</text>
<text x="311.3" y="237">BREAK SHARP</text>
<text x="311.3" y="239.5">EDGES</text>
<text x="342.6" y="236">DO NOT SCALE DRAWING</text>
<text x="383.3" y="236.2">REVISION</text>
<text x="230.6" y="242.1">TOLERANCES:</text>
<text x="232.2" y="244.6">LINEAR:</text>
<text x="232.2" y="247.1">ANGULAR:</text>
<text x="244.3" y="252">NAME</text>
<text x="260" y="251.9">SIGNATURE</text>
<text x="277.2" y="251.9">DATE</text>
<text x="330.1" y="251.9">TITLE:</text>
<text x="230.6" y="256.1">DRAWN</text>
<text x="230.9" y="260.3">CHK'D</text>
<text x="230.4" y="264.4">APPV'D</text>
<text x="231.1" y="268.8">MFG</text>
<text x="231.5" y="273">Q.A</text>
<text x="285.6" y="272.5">MATERIAL:</text>
<text x="330" y="272.5">DWG NO.</text>
<text x="285.6" y="285.5">WEIGHT:</text>
<text x="330.1" y="285.6">SCALE:1:2</text>
<text x="374.5" y="285.6">SHEET 1 OF 1</text>
</g>
<text font-size="1.8" x="239.7" y="255.9">Santiago Feldman</text>
<text font-size="1.4" x="257.4" y="255.7">Tecnología de máquinas</text>
</svg>
